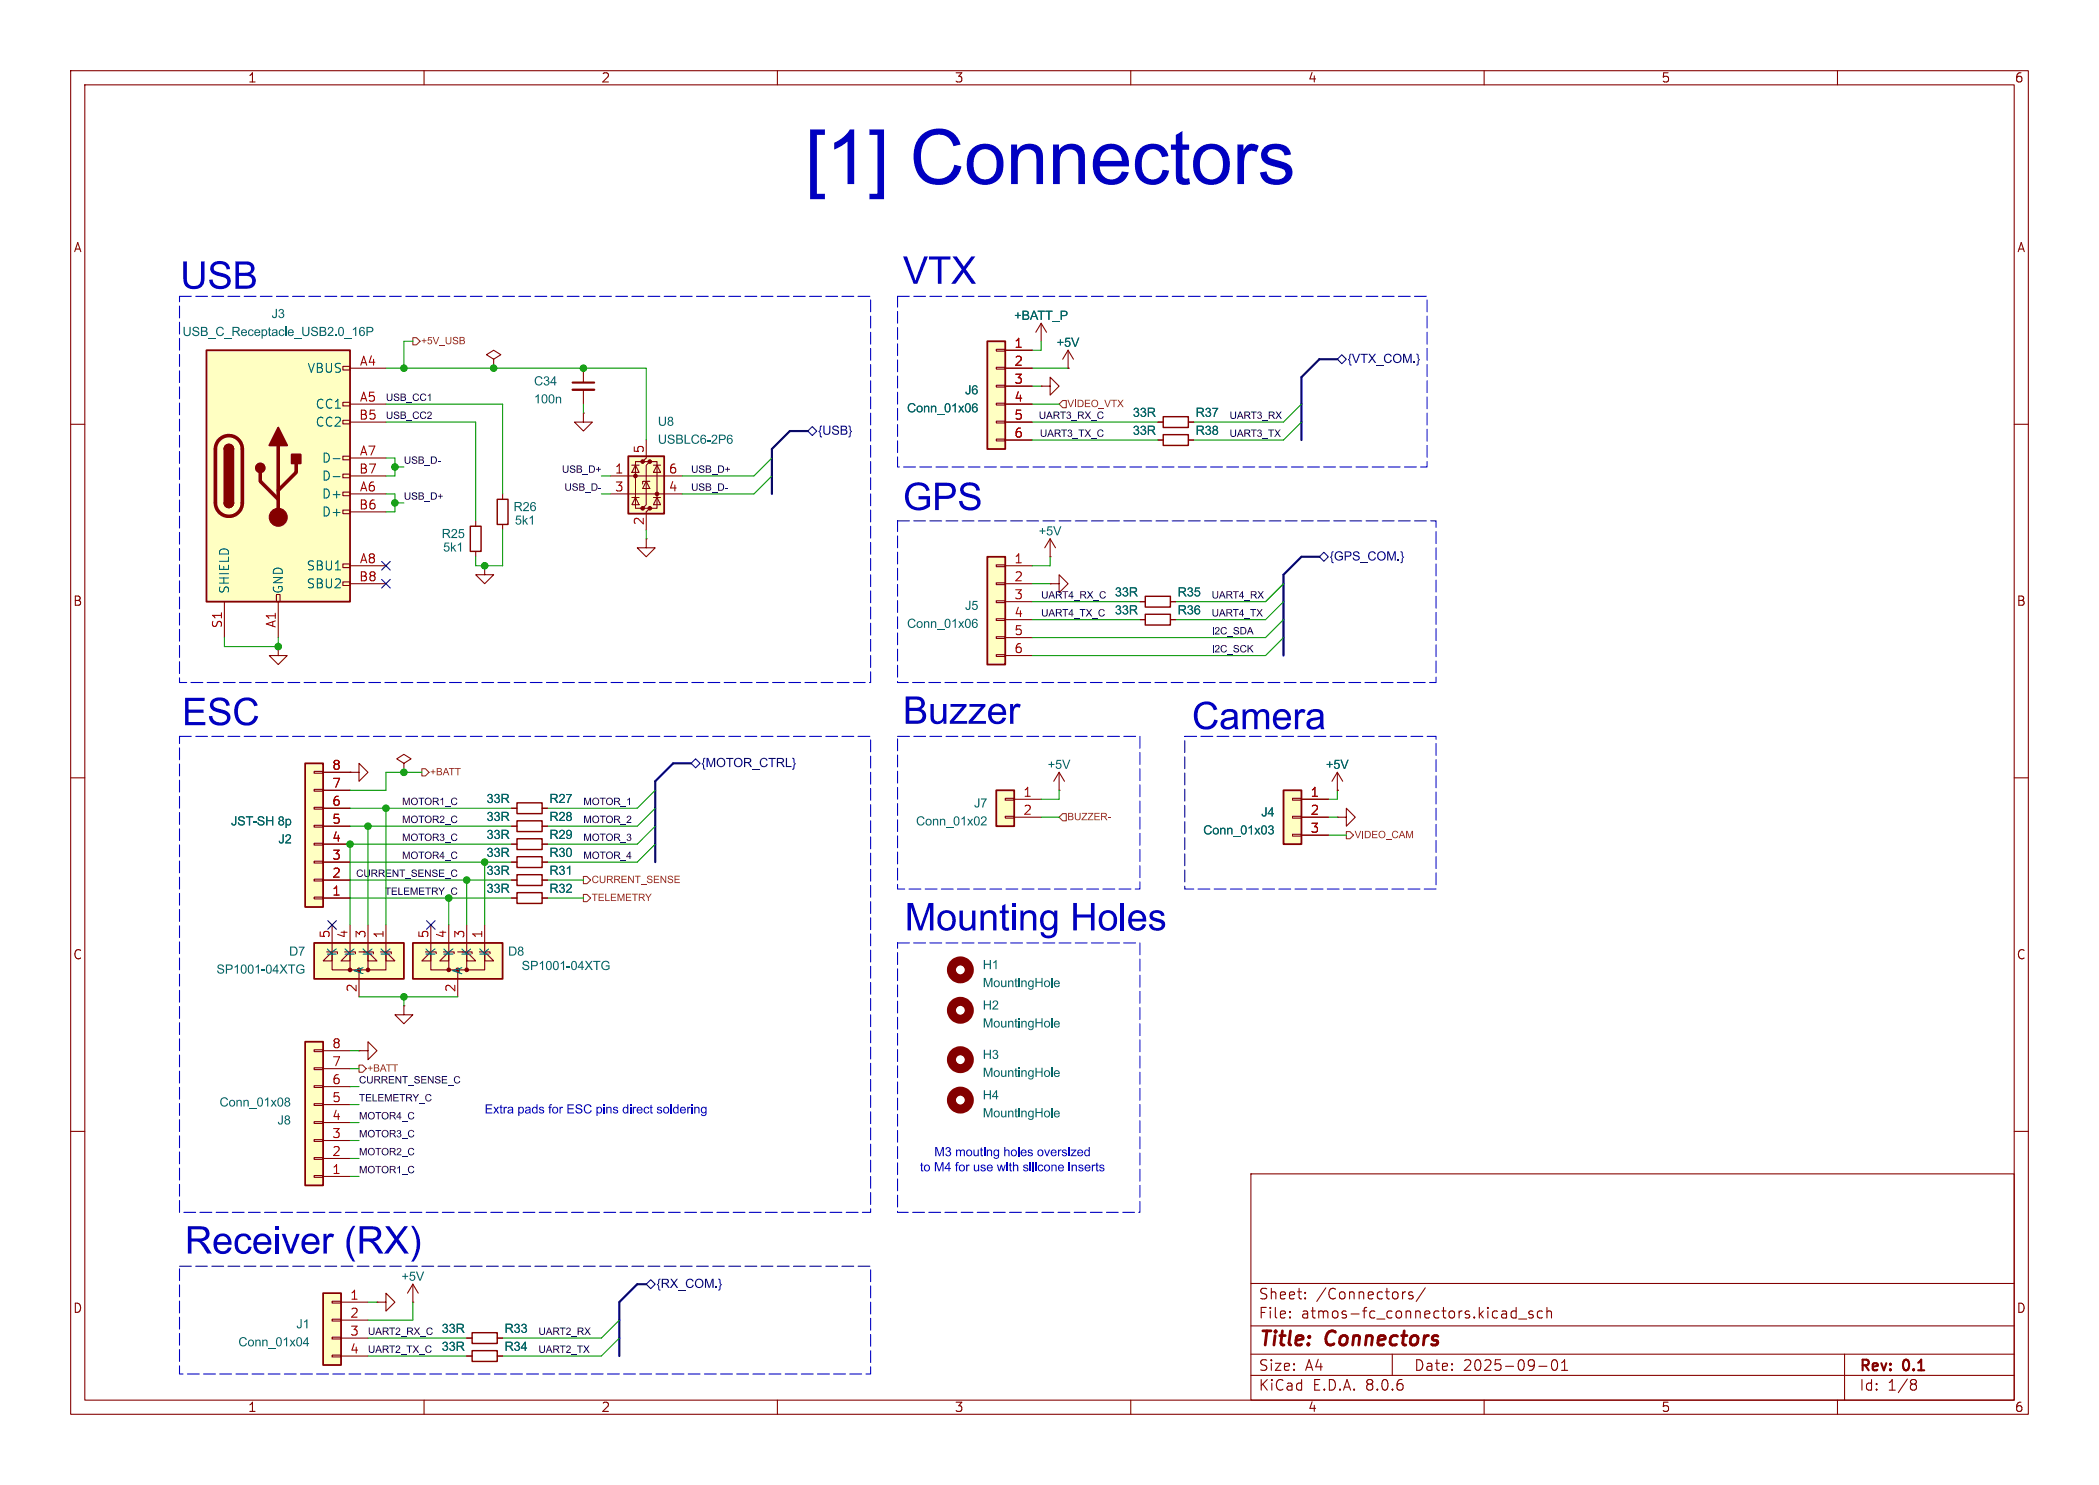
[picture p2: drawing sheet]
<svg xmlns="http://www.w3.org/2000/svg" width="297mm" height="210mm" viewBox="0 0 297 210" stroke-linecap="round" stroke-linejoin="round" font-family="sans-serif">
<g fill="none" stroke="#840000" stroke-width=".15">
<path d="M10 10h277v190h-277zM12 12h273v186h-273zM60 10v2M110 10v2M160 10v2M210 10v2M260 10v2M10 60h2M163.8 59.7h.8M168.1 59.7h.8M285 60h2M10 110h2"/>
<path d="M72.4 116.8h.8M76.7 116.8h.8M285 110h2M10 160h2M285 160h2M177 166h108v32h-108zM58.4 184.2h.1M58.4 181.6l-.7 1.3M58.4 181.6v2.6M58.4 181.6l.8 1.3M60 198v2M110 198v2"/>
<path d="M160 198v2M177 194.5h108M177 191.5h108M177 187.5h108M177 181.5h108M182.5 186.3h.1l-.1 .1M182.5 186.3v.1M182.5 185.5v.1M182.5 185.5h.1l-.1 .1M184.7 183.6v.1M184.7 183.6h-.1l.1 .1M184.7 182.8v.1"/>
<path d="M184.7 182.8h-.1l.1 .1M197 191.5v3M198.7 182.7h.2M199.9 182.8l-.4-.1-.2 .2 .1 .2 .5 .2 .1 .1-.1 .2-.2 .1-.4-.1M201.7 182.1l-1.3 2M210 198v2M213.9 186.3l.2 .1 .4-.1M214.5 184.9v1.5M214.5 185.5l-.4-.1-.2 .1M214.9 186.5h1.1M216.9 185.5l-.4-.1-.2 .2 .1 .2 .5 .2 .1 .1-.1 .2-.2 .1-.4-.1M217.7 193.2h1.2"/>
<path d="M218.2 185.5l-.4-.1-.3 .3v.4l.2 .2 .1 .1 .4-.1M218.9 185.5a.37 .37 0 0 1 .6 .1v.8M218.9 184.9v1.5M219.7 192.4a.36 .36 0 0 1 .3-.1 .36 .36 0 0 1 .3 .3 .77 .77 0 0 1-.4 1.2 .91 .91 0 0 1-.2-1.4zM221 193.8h.8M221 192.7l.4-.4v1.5M260 198v2M261 191.5v6.5M270.6 195.1h.3l.3 .3-.1 .2-.2 .1M270.6 195.7h.3M270.9 195.7l.2 .2 .1 .4-.3 .3h-.3"/>
</g>
<g fill="none" stroke="#840000" stroke-width="1.3">
<circle cx="135.9" cy="137.2" r="1.27"/>
<circle cx="135.9" cy="142.9" r="1.27"/>
<circle cx="135.9" cy="149.9" r="1.27"/>
</g>
<path d="M164.6 58.9h3.5v1.6h-3.5zM73.2 116.1h3.5v1.5h-3.5z" fill="none" stroke="#840000" stroke-width=".2"/>
<path d="M141 111.8h2.5v5h-2.5z" fill="#ffffc2"/>
<path d="M142.2 115.4h1.3v.3h-1.3zM142.2 112.9h1.3v.3h-1.3zM143.5 113h3.8M143.5 115.6h3.8M189.2 111.8h.1M189.2 115.6h1.3v-1.3l1.3 1.3-1.3 1.2v-1.2M189.2 115.6h.1M189.2 109.2l-.7 1.3M189.2 109.2v2.6M189.2 109.2l.8 1.3" fill="none" stroke="#840000" stroke-width=".15"/>
<path d="M141 111.8h2.5v5h-2.5z" fill="none" stroke="#840000" stroke-width=".25"/>
<path d="M139.7 48.3h2.5v15.2h-2.5z" fill="#ffffc2"/>
<g fill="none" stroke="#840000" stroke-width=".15">
<path d="M141 59.6h1.2v.2h-1.2zM141 57h1.2v.3h-1.2zM141 54.5h1.2v.2h-1.2zM141 51.9h1.2v.3h-1.2zM141 49.4h1.2v.3h-1.2zM142.2 49.5h3.8M142.2 52.1h3.8M142.2 54.6h3.8M142.2 57.2h3.8M142.2 59.7h3.8M147.3 54.6h1.3v-1.3l1.3 1.3-1.3 1.3v-1.3M147.3 54.6h.1"/>
<path d="M141 62.1h1.2v.3h-1.2zM142.2 62.2h3.8"/>
</g>
<path d="M139.7 48.3h2.5v15.2h-2.5z" fill="none" stroke="#840000" stroke-width=".25"/>
<path d="M181.6 111.8h2.5v7.6h-2.5z" fill="#ffffc2"/>
<g fill="none" stroke="#840000" stroke-width=".15">
<path d="M147.3 45.7l-.7 1.3M147.3 45.7v2.6M147.3 45.7l.8 1.3M151.1 52.1h.1M151.1 49.5l-.7 1.3M151.1 49.5v2.6M151.1 49.5l.8 1.3M149.9 111.8h.1M149.9 109.2l-.8 1.3M149.9 109.2v2.6M149.9 109.2l.7 1.3M182.9 118h1.2v.2h-1.2z"/>
<path d="M182.9 115.4h1.2v.3h-1.2zM182.9 112.9h1.2v.3h-1.2zM184.1 113h3.9M184.1 115.6h3.9M184.1 118.1h3.9M50.8 148.6h1.3v1.3l1.2-1.3-1.2-1.3v1.3M50.8 148.6h.1M57.1 142.2v1.3h1.3l-1.3 1.3-1.2-1.3h1.2M57.1 142.2h.1"/>
</g>
<path d="M181.6 111.8h2.5v7.6h-2.5z" fill="none" stroke="#840000" stroke-width=".25"/>
<circle cx="135.9" cy="155.6" r="1.27" fill="none" stroke="#840000" stroke-width="1.3"/>
<path d="M43.2 147.3h2.5v20.3h-2.5z" fill="#ffffc2"/>
<g fill="none" stroke="#840000" stroke-width=".15">
<path d="M69.8 50.8l1.1-.6-1.1-.7-1 .7 1 .6v1.3M69.8 52.1h.1M82.5 58.4v1.3h1.3l-1.3 1.3-1.2-1.3h1.2M82.5 58.4h.1M82.5 52.1v2M82.5 55.1v2.1M71.1 69.9v.7M71.1 74.2v.7M44.4 148.5h1.3v.2h-1.3zM44.4 151h1.3v.3h-1.3zM44.4 153.5h1.3v.3h-1.3zM44.4 156.1h1.3v.2h-1.3z"/>
<path d="M44.4 158.6h1.3v.3h-1.3zM45.7 158.8h3.8M45.7 156.2h3.8M45.7 153.7h3.8M45.7 151.1h3.8M45.7 148.6h3.8M44.4 161.2h1.3v.2h-1.3zM44.4 163.7h1.3v.3h-1.3zM44.4 166.2h1.3v.3h-1.3zM45.7 166.4h3.8M45.7 163.8h3.8M45.7 161.3h3.8"/>
</g>
<path d="M43.2 147.3h2.5v20.3h-2.5z" fill="none" stroke="#840000" stroke-width=".25"/>
<path d="M81 55.1h3.1" fill="none" stroke="#840000" stroke-width=".33"/>
<path d="M81 54.1h3.1" fill="none" stroke="#840000" stroke-width=".3"/>
<path d="M70.4 70.6h1.5v3.6h-1.5z" fill="none" stroke="#840000" stroke-width=".2"/>
<path d="M29.2 49.5h20.3v35.6h-20.3z" fill="#ffffc2"/>
<g fill="none" stroke="#840000" stroke-width=".15">
<path d="M48.5 59.4h1v.5h-1zM48.5 56.9h1v.5h-1zM48.5 51.8h1v.5h-1zM49.5 52.1h5.1M49.5 57.2h5.1M49.5 59.7h5.1M48.5 79.8h1v.5h-1zM48.5 72.1h1v.5h-1zM48.5 69.6h1v.5h-1zM48.5 67.1h1v.5h-1zM48.5 64.5h1v.5h-1zM49.5 69.9h5.1"/>
<path d="M49.5 64.8h5.1M49.5 72.4h5.1M49.5 67.3h5.1M67.3 73.7v.7M67.3 78v.7M91.4 76.2v1.3h1.3l-1.3 1.2-1.2-1.2h1.2M91.4 76.2h.1M31.7 85.1v5.1M39.1 84.1h.5v1h-.5zM39.4 91.4v1.3h1.2l-1.2 1.3-1.3-1.3h1.3M39.4 91.4h.1M39.4 85.1v5.1"/>
<path d="M48.5 82.3h1v.5h-1zM49.5 80h5.1M49.5 82.6h5.1M68.6 80v1.3h1.2l-1.2 1.3-1.3-1.3h1.3M68.6 80h.1M72.4 127h.8M76.7 127h.8"/>
</g>
<path d="M29.2 49.5h20.3v35.6h-20.3zM31.7 71.1a.64 .64 0 0 0 .7 .7 .64 .64 0 0 0 .6-.7M31.7 63.5a.64 .64 0 0 1 .7-.6 .64 .64 0 0 1 .6 .6" fill="none" stroke="#840000" stroke-width=".25"/>
<path d="M31 62.2a1.9 1.9 0 0 1 2.1-.5 1.9 1.9 0 0 1 1.2 1.8v7.6a1.91 1.91 0 0 1-1.9 1.9 1.91 1.91 0 0 1-1.9-1.9v-7.6a1.9 1.9 0 0 1 .5-1.3zM36.8 66.8v1.3l2.6 2.5M39.4 63v10.2M41.9 65.5v1.3l-2.5 2.5" fill="none" stroke="#840000" stroke-width=".51"/>
<g fill="#840000" stroke="#840000" stroke-width=".25">
<path d="M31.7 71.1h1.3a.64 .64 0 0 1-.6 .7 .64 .64 0 0 1-.7-.7z"/>
<path d="M31.7 63.5h1.3v7.6h-1.3z"/>
<path d="M31.9 63.1a.64 .64 0 0 1 .7-.2 .64 .64 0 0 1 .4 .6h-1.3z"/>
<path d="M39.4 60.5l1.2 2.5h-2.5z"/>
<path d="M41.3 64.3h1.2v1.2h-1.2z"/>
<circle cx="36.8" cy="66.2" r=".63"/>
</g>
<circle cx="39.4" cy="73.2" r="1.27" fill="#840000" stroke="#840000" stroke-width=".15"/>
<path d="M47.1 64.9h1M47.1 67.4h1" fill="none" stroke="#006464" stroke-width=".15"/>
<path d="M66.5 74.4h1.6v3.6h-1.6zM73.2 126.2h3.5v1.6h-3.5z" fill="none" stroke="#840000" stroke-width=".2"/>
<path d="M58.4 133.4h12.7v5h-12.7z" fill="#ffffc2"/>
<path d="M58.4 133.4h12.7v5h-12.7z" fill="none" stroke="#840000" stroke-width=".25"/>
<g fill="#840000" stroke="#840000" stroke-width=".15">
<circle cx="66" cy="137.2" r=".25"/>
<circle cx="63.5" cy="137.2" r=".25"/>
</g>
<path d="M59.7 135.9l1.3-1.3v1.3zM61 134.6v2.6h2.5M61 130.8v3.8M63.5 134.6v2.6h5.1v-2.6M63.5 134.6v1.3h-1.3zM63.5 130.8v3.8M64.8 134.6h1.2M64.8 138.4v2.6M66 134.6l1.3 1.3h-1.3zM66 130.8v6.4M68.6 134.6l1.2 1.3h-1.2zM68.6 130.8v3.8" fill="none" stroke="#840000" stroke-width=".15"/>
<path d="M88.9 64.5h5.1v8.1h-5.1z" fill="#ffffc2"/>
<g fill="#840000" stroke="#840000" stroke-width=".14">
<circle cx="89.9" cy="67.3" r=".25"/>
<circle cx="90.9" cy="71.9" r=".25"/>
<circle cx="90.9" cy="65.3" r=".25"/>
<circle cx="91.9" cy="71.9" r=".25"/>
<circle cx="91.9" cy="65.3" r=".25"/>
<circle cx="93" cy="69.8" r=".25"/>
</g>
<g fill="none" stroke="#840000" stroke-width=".15">
<path d="M86.4 69.9h10.1M86.4 67.3h10.1M89.4 70.4h1M89.4 65.8h1M89.9 65.8l.5 1h-1zM89.9 70.4l.5 1h-1zM90.9 65.3h-1v6.6h1M91.4 68.1l.5 1h-1zM91.4 62.2v2.6l-.5 .5h1l-.5 .5v5.6l-.5 .5h1l-.5 .5v2.5M91.9 68.1h-1v.4M91.9 65.3h1.1v6.6h-1.1M92.5 70.4h1"/>
<path d="M92.5 65.8h1M93 70.4l.5 1h-1zM93 65.8l.5 1h-1zM49.5 109.2h1.3v1.3l1.3-1.3-1.3-1.2v1.2M49.5 109.2h.1"/>
</g>
<path d="M88.9 64.5h5.1v8.1h-5.1z" fill="none" stroke="#840000" stroke-width=".25"/>
<path d="M44.4 133.4h12.7v5h-12.7z" fill="#ffffc2"/>
<path d="M44.4 133.4h12.7v5h-12.7z" fill="none" stroke="#840000" stroke-width=".25"/>
<g fill="#840000" stroke="#840000" stroke-width=".15">
<circle cx="52.1" cy="137.2" r=".25"/>
<circle cx="49.5" cy="137.2" r=".25"/>
</g>
<path d="M47 134.6v2.6h2.5M47 134.6v1.3h-1.3zM47 130.8v3.8M49.5 134.6v2.6h5.1v-2.6M49.5 134.6v1.3h-1.2zM49.5 130.8v3.8M50.8 134.6h1.3M50.8 138.4v2.6M52.1 134.6l1.2 1.3h-1.2zM52.1 130.8v6.4M54.6 134.6l1.3 1.3h-1.3zM54.6 130.8v3.8" fill="none" stroke="#840000" stroke-width=".15"/>
<path d="M43.2 108h2.5v20.3h-2.5z" fill="#ffffc2"/>
<g fill="none" stroke="#840000" stroke-width=".15">
<path d="M44.4 109.1h1.3v.2h-1.3zM44.4 111.6h1.3v.3h-1.3zM44.4 114.2h1.3v.2h-1.3zM44.4 116.7h1.3v.3h-1.3zM44.4 119.3h1.3v.2h-1.3zM45.7 119.4h3.8M45.7 116.8h3.8M45.7 114.3h3.8M45.7 111.8h3.8M45.7 109.2h3.8M57.1 108l1.1-.7-1.1-.6-1 .6 1 .7v1.2M57.1 109.2h.1"/>
<path d="M72.4 119.4h.8M72.4 114.3h.8M76.7 119.4h.8M76.7 114.3h.8M44.4 121.8h1.3v.2h-1.3zM44.4 124.3h1.3v.3h-1.3zM44.4 126.9h1.3v.2h-1.3zM45.7 127h3.8M45.7 124.5h3.8M45.7 121.9h3.8M72.4 124.5h.8M72.4 121.9h.8"/>
<path d="M76.7 124.5h.8M76.7 121.9h.8M66 189.2h.8M66 191.8h.8M70.4 189.2h.7M70.4 191.8h.7"/>
</g>
<path d="M43.2 108h2.5v20.3h-2.5z" fill="none" stroke="#840000" stroke-width=".25"/>
<path d="M73.2 113.5h3.5v1.6h-3.5zM73.2 118.6h3.5v1.5h-3.5zM73.2 123.7h3.5v1.5h-3.5zM73.2 121.2h3.5v1.5h-3.5zM66.8 188.5h3.6v1.5h-3.6zM66.8 191h3.6v1.5h-3.6z" fill="none" stroke="#840000" stroke-width=".2"/>
<path d="M45.7 182.9h2.6v10.1h-2.6z" fill="#ffffc2"/>
<g fill="none" stroke="#840000" stroke-width=".15">
<path d="M163.8 62.2h.8M168.1 62.2h.8M161.3 87.6h.8M161.3 85.1h.8M165.6 87.6h.8M165.6 85.1h.8M47 191.6h1.3v.3h-1.3zM47 189.1h1.3v.3h-1.3zM47 186.6h1.3v.2h-1.3zM47 184h1.3v.3h-1.3zM48.3 184.2h3.8M48.3 186.7h3.8"/>
<path d="M48.3 189.2h3.8M48.3 191.8h3.8"/>
</g>
<path d="M45.7 182.9h2.6v10.1h-2.6z" fill="none" stroke="#840000" stroke-width=".25"/>
<path d="M164.6 61.5h3.5v1.5h-3.5zM162.1 86.9h3.5v1.5h-3.5zM162.1 84.3h3.5v1.6h-3.5z" fill="none" stroke="#840000" stroke-width=".2"/>
<path d="M139.7 78.7h2.5v15.3h-2.5z" fill="#ffffc2"/>
<g fill="none" stroke="#840000" stroke-width=".15">
<path d="M141 79.9h1.2v.2h-1.2zM148.6 78.7h.1M148.6 76.2l-.8 1.3M148.6 76.2v2.5M148.6 76.2l.8 1.3M141 92.6h1.2v.2h-1.2zM141 90h1.2v.3h-1.2zM141 87.5h1.2v.3h-1.2zM141 85h1.2v.2h-1.2zM141 82.4h1.2v.3h-1.2zM142.2 80h3.8M142.2 82.6h3.8"/>
<path d="M142.2 85.1h3.8M142.2 87.6h3.8M142.2 90.2h3.8M142.2 92.7h3.8M148.6 82.6h1.3v-1.3l1.2 1.3-1.2 1.2v-1.2M148.6 82.6h.1M53.3 184.2h1.3v-1.3l1.3 1.3-1.3 1.2v-1.2M53.3 184.2h.1"/>
</g>
<path d="M139.7 78.7h2.5v15.3h-2.5z" fill="none" stroke="#840000" stroke-width=".25"/>
<path d="M189.2 50.8l.7-.6 .6 .6-.6 .6zM114.3 61l.6-.7 .7 .7-.7 .6zM186.7 78.7l.6-.6 .7 .6-.7 .7zM97.8 108l.6-.7 .7 .7-.7 .6zM91.4 181.6l.7-.6 .6 .6-.6 .6z" fill="none" stroke="#000084" stroke-width=".15"/>
<path d="M58.4 47.8h.5l.5 .5-.5 .5h-.5zM150.4 56.6h.5v1.1h-.5l-.5-.5zM59.7 108.7h.5l.5 .5-.5 .5h-.5zM150.4 115.1h.5v1h-.5l-.5-.5zM190.5 117.6h.5l.5 .5-.5 .5h-.5zM82.5 124h.6l.5 .5-.5 .5h-.6zM82.5 126.5h.6l.5 .5-.5 .5h-.6zM50.8 150.6h.5l.5 .5-.5 .5h-.5z" fill="none" stroke="#725600" stroke-width=".15"/>
<g fill="#0000c2">
<path d="M114.6 18.3h2.1v.8h-1.1v8.3h1.1v.8h-2.1z"/>
<path d="M118 20.2a4.8 4.8 0 0 0 2.3-1.9h.6v7.7h-1v-6l-.9 .7-1 .5z"/>
<path d="M123 18.3h2.1v9.9h-2.1v-.8h1.1v-8.3h-1.1z"/>
<path d="M130.2 19.3a3.5 3.5 0 0 1 5.2 .1l.5 1-1 .3a2.28 2.28 0 0 0-2-1.7 2.28 2.28 0 0 0-2.3 1.4 4.6 4.6 0 0 0 .4 4.1 2.31 2.31 0 0 0 2.4 .7 2.31 2.31 0 0 0 1.6-1.9l1 .3a3.4 3.4 0 0 1-2.6 2.5 3.4 3.4 0 0 1-3.4-1.3 5 5 0 0 1 .2-5.5z"/>
<path d="M166.4 19.1l.9-.6v1.9h1v.8h-1l.1 3.8a.65 .65 0 0 0 .9 .2l.1 .8a1.54 1.54 0 0 1-1.9-.4l-.1-.8v-3.6h-.7v-.8h.7z"/>
</g>
<path d="M25.4 41.9h97.8v54.6h-97.8zM127 41.9h74.9v24.1h-74.9zM127 73.7h76.2v22.8h-76.2zM25.4 104.1h97.8v67.4h-97.8zM127 104.1h34.3v21.6h-34.3zM167.6 104.1h35.6v21.6h-35.6zM127 133.4h34.3v38.1h-34.3zM25.4 179.1h97.8v15.2h-97.8z" fill="none" stroke="#0000c2" stroke-width=".15" stroke-dasharray="1.7 .6"/>
<path d="M189.2 50.8h-2.5l-2.6 2.5v8.9M114.3 61h-2.5l-2.6 2.5v6.4M186.7 78.7h-2.6l-2.5 2.6v11.4M97.8 108h-2.6l-2.5 2.5v11.4M91.4 181.6h-1.2l-2.6 2.6v7.6" fill="none" stroke="#000084" stroke-width=".3"/>
<g fill="none" stroke="#009600" stroke-width=".15">
<path d="M54.6 52.1h36.8v10.1M54.6 59.7h12.7v14M54.6 57.2h16.5v12.7M58.4 48.3h-1.3v3.8M82.5 57.2v1.2M146 52.1h5.1M146 54.6h1.3M146 59.7h17.8M146 57.2h3.9M147.3 48.3v1.2h-1.3M184.1 59.7l-2.5 2.5h-12.7M184.1 57.2l-2.5 2.5h-12.7"/>
<path d="M54.6 64.8h1.3v2.5h-1.3M54.6 69.9h1.3v2.5h-1.3M55.9 71.1h1.2M55.9 66h1.2M71.1 74.9v5.1h-3.8v-1.3M85.1 67.3h1.3M85.1 69.9h1.3M91.4 74.9v1.3M109.2 64.8l-2.5 2.5h-10.2M109.2 67.3l-2.5 2.6h-10.2M146 62.2h17.8M148.6 78.7v1.3h-2.6"/>
<path d="M31.7 90.2v1.2h7.7v-1.2M146 87.6h15.3M146 85.1h15.3M146 82.6h2.6M181.6 87.6l-2.5 2.6h-33.1M181.6 85.1l-2.5 2.5h-12.7M181.6 82.6l-2.5 2.5h-12.7M181.6 90.2l-2.5 2.5h-33.1M49.5 114.3h22.9M49.5 116.8h22.9M52.1 116.8v14M54.6 114.3v16.5"/>
<path d="M59.7 109.2h-5.1v2.6h-5.1M72.4 119.4h-22.9v11.4M92.7 119.4l-2.5 2.5h-12.7M92.7 111.8l-2.5 2.5h-12.7M92.7 114.3l-2.5 2.5h-12.7M92.7 116.8l-2.5 2.6h-12.7M147.3 115.6h2.6M149.9 111.8v1.2h-2.6M188 115.6h1.2M188 118.1h2.5M189.2 111.8v1.2h-1.2M49.5 121.9h22.9"/>
<path d="M49.5 127h22.9M49.5 124.5h22.9M63.5 127v3.8M66 124.5v6.3M68.6 121.9v8.9M77.5 127h5M77.5 124.5h5M49.5 158.8h1.3M49.5 148.6h1.3M49.5 151.1h1.3M49.5 153.7h1.3M49.5 156.2h1.3"/>
<path d="M50.8 141h14M57.1 141v1.2M49.5 166.4h1.3M49.5 161.3h1.3M49.5 163.8h1.3M52.1 189.2h13.9M52.1 191.8h13.9M52.1 184.2h1.2M58.4 184.2v2.5h-6.3M87.6 186.7l-2.5 2.5h-14M87.6 189.2l-2.5 2.6h-14"/>
</g>
<path d="M54 79.4l1.2 1.2M55.2 79.4l-1.2 1.2M54 81.9l1.2 1.3M55.2 81.9l-1.2 1.3M46.4 130.2l1.2 1.2M47.6 130.2l-1.2 1.2M60.4 130.2l1.2 1.2M61.6 130.2l-1.2 1.2" fill="none" stroke="#000084" stroke-width=".15"/>
<g fill="none" stroke="#840000" stroke-width=".15">
<path d="M142.2 59.7h3.8M142.2 49.5h3.8M142.2 52.1h3.8M142.2 54.6h3.8M142.2 57.2h3.8M151.1 52.1h.1M163.8 59.7h.8M168.1 59.7h.8M142.2 62.2h3.8M163.8 62.2h.8M168.1 62.2h.8M161.3 87.6h.8"/>
<path d="M161.3 85.1h.8M165.6 87.6h.8M165.6 85.1h.8M45.7 114.3h3.8M45.7 119.4h3.8M45.7 116.8h3.8M45.7 111.8h3.8M45.7 109.2h3.8M49.5 109.2h.1M72.4 114.3h.8M72.4 119.4h.8M72.4 116.8h.8"/>
<path d="M76.7 114.3h.8M76.7 119.4h.8M76.7 116.8h.8M184.1 113h3.9M184.1 115.6h3.9M184.1 118.1h3.9M189.2 111.8h.1M45.7 124.5h3.8M45.7 127h3.8M45.7 121.9h3.8M72.4 124.5h.8M72.4 127h.8"/>
<path d="M72.4 121.9h.8M76.7 124.5h.8M76.7 127h.8M76.7 121.9h.8M66 191.8h.8M66 189.2h.8M70.4 191.8h.7M70.4 189.2h.7"/>
</g>
<g fill="#009600" stroke="#009600" stroke-width=".15">
<circle cx="68.6" cy="80" r=".46"/>
<circle cx="49.5" cy="119.4" r=".46"/>
<circle cx="54.6" cy="114.3" r=".46"/>
<circle cx="52.1" cy="116.8" r=".46"/>
<circle cx="39.4" cy="91.4" r=".46"/>
<circle cx="57.1" cy="109.2" r=".46"/>
<circle cx="69.8" cy="52.1" r=".46"/>
<circle cx="55.9" cy="71.1" r=".46"/>
<circle cx="55.9" cy="66" r=".46"/>
<circle cx="57.1" cy="52.1" r=".46"/>
<circle cx="82.5" cy="52.1" r=".46"/>
<circle cx="68.6" cy="121.9" r=".46"/>
<circle cx="66" cy="124.5" r=".46"/>
<circle cx="57.1" cy="141" r=".46"/>
<circle cx="63.5" cy="127" r=".46"/>
</g>
<text font-size="10.6" fill="#0000c2" x="113.9" y="30.4">[1] Connectors</text>
<g font-size="5.3" fill="#0000c2">
<text x="127.8" y="40.8">VTX</text>
<text x="25.5" y="42.3">USB</text>
<text x="127.8" y="72.8">GPS</text>
<text x="25.8" y="104">ESC</text>
<text x="127.8" y="103">Buzzer</text>
<text x="168.7" y="103.8">Camera</text>
<text x="128" y="132.2">Mounting Holes</text>
<text x="26.2" y="177.9">Receiver (RX)</text>
</g>
<g font-size="2.8" fill="#840000">
<text x="178" y="190.9">Title:</text>
<text x="187.7" y="190.9">Connectors</text>
</g>
<g font-size="2.1" fill="#840000">
<text x="178" y="184">Sheet:</text>
<text x="186.2" y="184">/Connectors/</text>
<text x="178" y="186.7">File:</text>
<text x="184.1" y="186.7">atmos-fc_connectors.kicad_sch</text>
<text x="178" y="196.9">KiCad</text>
<text x="178" y="194.1">Size:</text>
<text x="184.7" y="194.1">A4</text>
<text x="185.7" y="196.9">E.D.A.</text>
<text x="193.3" y="196.9">8.0.6</text>
<text x="200" y="194.1">Date:</text>
<text x="207" y="194.1">2025-09-01</text>
<text x="263" y="194.3">Rev:</text>
<text x="263" y="196.9">Id:</text>
<text x="267.1" y="196.9">1/8</text>
<text x="269.4" y="194.3">0.1</text>
</g>
<g font-size="1.8" fill="#840000">
<text x="35" y="11.9">1</text>
<text x="85" y="11.9">2</text>
<text x="135" y="11.9">3</text>
<text x="185" y="11.9">4</text>
<text x="235" y="11.9">5</text>
<text x="285" y="11.9">6</text>
<text x="10.3" y="35.9">A</text>
<text x="285.3" y="35.9">A</text>
<text x="10.3" y="85.9">B</text>
<text x="285.3" y="85.9">B</text>
<text x="10.3" y="135.9">C</text>
<text x="285.3" y="135.9">C</text>
<text x="10.3" y="185.9">D</text>
<text x="285.3" y="185.9">D</text>
<text x="35" y="199.9">1</text>
<text x="85" y="199.9">2</text>
<text x="135" y="199.9">3</text>
<text x="185" y="199.9">4</text>
<text x="235" y="199.9">5</text>
<text x="285" y="199.9">6</text>
</g>
<g font-size="1.8" fill="#006464">
<text x="25.8" y="48">USB_C_Receptacle_USB2.0_16P</text>
<text x="38.4" y="45.5">J3</text>
<text x="143.5" y="45.7">+BATT_P</text>
<text x="43.4" y="52.9">VBUS</text>
<text x="149.5" y="49.5">+5V</text>
<text x="44.6" y="58">CC1</text>
<text x="75.6" y="55">C34</text>
<text x="75.6" y="57.5">100n</text>
<text x="128.3" y="58.8">Conn_01x06</text>
<text x="136.6" y="56.2">J6</text>
<text x="160.3" y="59.4">33R</text>
<text x="169.2" y="59.4">R37</text>
<text x="44.6" y="60.6">CC2</text>
<text x="45.5" y="65.6">D-</text>
<text x="93.1" y="60.7">U8</text>
<text x="93.1" y="63.2">USBLC6-2P6</text>
<text x="160.3" y="62">33R</text>
<text x="169.2" y="62">R38</text>
<text x="45.5" y="70.7">D+</text>
<text x="45.5" y="68.2">D-</text>
<text x="45.5" y="73.3">D+</text>
<text x="62.5" y="76.6">R25</text>
<text x="72.7" y="72.8">R26</text>
<text x="72.9" y="74.7">5k1</text>
<text x="147" y="76.2">+5V</text>
<text x="43.3" y="80.9">SBU1</text>
<text x="43.3" y="83.4">SBU2</text>
<text x="62.7" y="78.5">5k1</text>
<text x="32.6" y="84.1" transform="rotate(-90 32.6 84.1)">SHIELD</text>
<text x="40.2" y="84.1" transform="rotate(-90 40.2 84.1)">GND</text>
<text x="128.3" y="89.3">Conn_01x06</text>
<text x="136.6" y="86.7">J5</text>
<text x="157.8" y="87.4">33R</text>
<text x="157.8" y="84.8">33R</text>
<text x="166.6" y="87.4">R36</text>
<text x="166.6" y="84.8">R35</text>
<text x="148.3" y="109.2">+5V</text>
<text x="187.6" y="109.2">+5V</text>
<text x="32.7" y="117.2">JST-SH 8p</text>
<text x="39.4" y="119.7">J2</text>
<text x="68.9" y="116.6">33R</text>
<text x="68.9" y="114">33R</text>
<text x="68.9" y="119.1">33R</text>
<text x="77.7" y="116.6">R28</text>
<text x="77.7" y="114">R27</text>
<text x="77.7" y="119.1">R29</text>
<text x="129.6" y="117.2">Conn_01x02</text>
<text x="137.8" y="114.7">J7</text>
<text x="170.3" y="118.5">Conn_01x03</text>
<text x="178.5" y="115.9">J4</text>
<text x="68.9" y="124.2">33R</text>
<text x="68.9" y="121.7">33R</text>
<text x="77.7" y="124.2">R31</text>
<text x="77.7" y="121.7">R30</text>
<text x="68.9" y="126.7">33R</text>
<text x="77.7" y="126.7">R32</text>
<text x="40.9" y="135.6">D7</text>
<text x="47.9" y="135.3" transform="rotate(-90 47.9 135.3)">K</text>
<text x="50.4" y="135.3" transform="rotate(-90 50.4 135.3)">K</text>
<text x="51.7" y="137.9" transform="rotate(-90 51.7 137.9)">A</text>
<text x="52.9" y="135.3" transform="rotate(-90 52.9 135.3)">K</text>
<text x="55.5" y="135.3" transform="rotate(-90 55.5 135.3)">K</text>
<text x="61.8" y="135.3" transform="rotate(-90 61.8 135.3)">K</text>
<text x="64.4" y="135.3" transform="rotate(-90 64.4 135.3)">K</text>
<text x="65.6" y="137.9" transform="rotate(-90 65.6 137.9)">A</text>
<text x="66.9" y="135.3" transform="rotate(-90 66.9 135.3)">K</text>
<text x="69.4" y="135.3" transform="rotate(-90 69.4 135.3)">K</text>
<text x="71.9" y="135.6">D8</text>
<text x="73.8" y="137.7">SP1001-04XTG</text>
<text x="139.1" y="137.5">H1</text>
<text x="30.6" y="138.2">SP1001-04XTG</text>
<text x="139.1" y="143.2">H2</text>
<text x="139.1" y="140.1">MountingHole</text>
<text x="139.1" y="145.8">MountingHole</text>
<text x="139.1" y="150.2">H3</text>
<text x="139.1" y="152.8">MountingHole</text>
<text x="139.1" y="155.9">H4</text>
<text x="31.1" y="157">Conn_01x08</text>
<text x="39.3" y="159.5">J8</text>
<text x="139.1" y="158.5">MountingHole</text>
<text x="56.8" y="181.6">+5V</text>
<text x="33.7" y="190.9">Conn_01x04</text>
<text x="41.9" y="188.3">J1</text>
<text x="62.5" y="189">33R</text>
<text x="62.5" y="191.5">33R</text>
<text x="71.4" y="189">R33</text>
<text x="71.4" y="191.5">R34</text>
</g>
<g font-size="1.8" fill="#a90000">
<text x="50.8" y="51.8">A4</text>
<text x="143.4" y="49.3">1</text>
<text x="143.4" y="51.8">2</text>
<text x="50.7" y="59.4">B5</text>
<text x="50.8" y="56.9">A5</text>
<text x="143.4" y="54.4">3</text>
<text x="143.4" y="56.9">4</text>
<text x="143.4" y="59.4">5</text>
<text x="50.8" y="64.5">A7</text>
<text x="91.2" y="64.2" transform="rotate(-90 91.2 64.2)">5</text>
<text x="143.4" y="62">6</text>
<text x="50.7" y="67.1">B7</text>
<text x="50.8" y="69.6">A6</text>
<text x="86.9" y="67.1">1</text>
<text x="86.9" y="69.6">3</text>
<text x="94.5" y="69.6">4</text>
<text x="94.5" y="67.1">6</text>
<text x="50.7" y="72.1">B6</text>
<text x="91.2" y="74.4" transform="rotate(-90 91.2 74.4)">2</text>
<text x="50.7" y="82.3">B8</text>
<text x="50.8" y="79.8">A8</text>
<text x="143.4" y="79.8">1</text>
<text x="143.4" y="82.3">2</text>
<text x="31.5" y="88.9" transform="rotate(-90 31.5 88.9)">S1</text>
<text x="39.1" y="88.9" transform="rotate(-90 39.1 88.9)">A1</text>
<text x="143.4" y="84.8">3</text>
<text x="143.4" y="87.4">4</text>
<text x="143.4" y="89.9">5</text>
<text x="143.4" y="92.5">6</text>
<text x="46.9" y="111.5">7</text>
<text x="46.9" y="109">8</text>
<text x="144.7" y="112.8">1</text>
<text x="185.3" y="112.8">1</text>
<text x="46.9" y="119.1">4</text>
<text x="46.9" y="116.6">5</text>
<text x="46.9" y="114">6</text>
<text x="144.7" y="115.3">2</text>
<text x="185.3" y="115.3">2</text>
<text x="185.3" y="117.9">3</text>
<text x="46.9" y="124.2">2</text>
<text x="46.9" y="121.7">3</text>
<text x="46.9" y="126.7">1</text>
<text x="46.7" y="132.8" transform="rotate(-90 46.7 132.8)">5</text>
<text x="49.3" y="132.8" transform="rotate(-90 49.3 132.8)">4</text>
<text x="51.8" y="132.8" transform="rotate(-90 51.8 132.8)">3</text>
<text x="54.4" y="132.8" transform="rotate(-90 54.4 132.8)">1</text>
<text x="60.7" y="132.8" transform="rotate(-90 60.7 132.8)">5</text>
<text x="63.2" y="132.8" transform="rotate(-90 63.2 132.8)">4</text>
<text x="65.8" y="132.8" transform="rotate(-90 65.8 132.8)">3</text>
<text x="68.3" y="132.8" transform="rotate(-90 68.3 132.8)">1</text>
<text x="50.5" y="140.4" transform="rotate(-90 50.5 140.4)">2</text>
<text x="64.5" y="140.4" transform="rotate(-90 64.5 140.4)">2</text>
<text x="46.9" y="148.3">8</text>
<text x="46.9" y="156">5</text>
<text x="46.9" y="153.4">6</text>
<text x="46.9" y="150.9">7</text>
<text x="46.9" y="161">3</text>
<text x="46.9" y="158.5">4</text>
<text x="46.9" y="166.1">1</text>
<text x="46.9" y="163.6">2</text>
<text x="49.5" y="183.9">1</text>
<text x="49.5" y="186.4">2</text>
<text x="49.5" y="189">3</text>
<text x="49.5" y="191.5">4</text>
</g>
<g font-size="1.8" fill="#000084">
<text x="190.7" y="51.8">{VTX_COM.}</text>
<text x="115.8" y="62">{USB}</text>
<text x="188.2" y="79.7">{GPS_COM.}</text>
<text x="99.3" y="109">{MOTOR_CTRL}</text>
<text x="92.9" y="182.6">{RX_COM.}</text>
</g>
<g font-size="1.8" fill="#0000c2">
<text x="68.6" y="157.9">Extra pads for ESC pins direct soldering</text>
<text x="130.2" y="166.1">to M4 for use with silicone inserts</text>
<text x="132.2" y="164">M3 mouting holes oversized</text>
</g>
<g font-size="1.4" fill="#725600">
<text x="59.6" y="49.1">+5V_USB</text>
<text x="151" y="58">VIDEO_VTX</text>
<text x="60.9" y="110">+BATT</text>
<text x="151" y="116.4">BUZZER-</text>
<text x="191.7" y="118.9">VIDEO_CAM</text>
<text x="83.7" y="125.3">CURRENT_SENSE</text>
<text x="83.7" y="127.8">TELEMETRY</text>
<text x="52" y="151.9">+BATT</text>
</g>
<g font-size="1.4" fill="#0f0f0f">
<text x="54.6" y="56.9">USB_CC1</text>
<text x="54.6" y="59.4">USB_CC2</text>
<text x="147" y="59.4">UART3_RX_C</text>
<text x="174" y="59.4">UART3_RX</text>
<text x="57.1" y="65.8">USB_D-</text>
<text x="147.2" y="62">UART3_TX_C</text>
<text x="174" y="62">UART3_TX</text>
<text x="57.1" y="70.8">USB_D+</text>
<text x="79.5" y="67">USB_D+</text>
<text x="79.9" y="69.6">USB_D-</text>
<text x="97.8" y="67">USB_D+</text>
<text x="97.8" y="69.6">USB_D-</text>
<text x="147.3" y="87.4">UART4_TX_C</text>
<text x="147.3" y="84.8">UART4_RX_C</text>
<text x="171.4" y="89.9">I2C_SDA</text>
<text x="171.4" y="87.4">UART4_TX</text>
<text x="171.4" y="84.8">UART4_RX</text>
<text x="171.4" y="92.4">I2C_SCK</text>
<text x="56.9" y="114">MOTOR1_C</text>
<text x="56.9" y="119.1">MOTOR3_C</text>
<text x="56.9" y="116.6">MOTOR2_C</text>
<text x="82.5" y="114">MOTOR_1</text>
<text x="82.5" y="116.6">MOTOR_2</text>
<text x="82.5" y="119.1">MOTOR_3</text>
<text x="50.4" y="124.2">CURRENT_SENSE_C</text>
<text x="56.9" y="121.6">MOTOR4_C</text>
<text x="82.5" y="121.6">MOTOR_4</text>
<text x="54.4" y="126.7">TELEMETRY_C</text>
<text x="50.8" y="155.9">TELEMETRY_C</text>
<text x="50.8" y="153.4">CURRENT_SENSE_C</text>
<text x="50.8" y="161">MOTOR3_C</text>
<text x="50.8" y="158.5">MOTOR4_C</text>
<text x="50.8" y="166.1">MOTOR1_C</text>
<text x="50.8" y="163.6">MOTOR2_C</text>
<text x="52.1" y="191.5">UART2_TX_C</text>
<text x="52.1" y="189">UART2_RX_C</text>
<text x="76.2" y="191.5">UART2_TX</text>
<text x="76.2" y="189">UART2_RX</text>
</g>
</svg>
